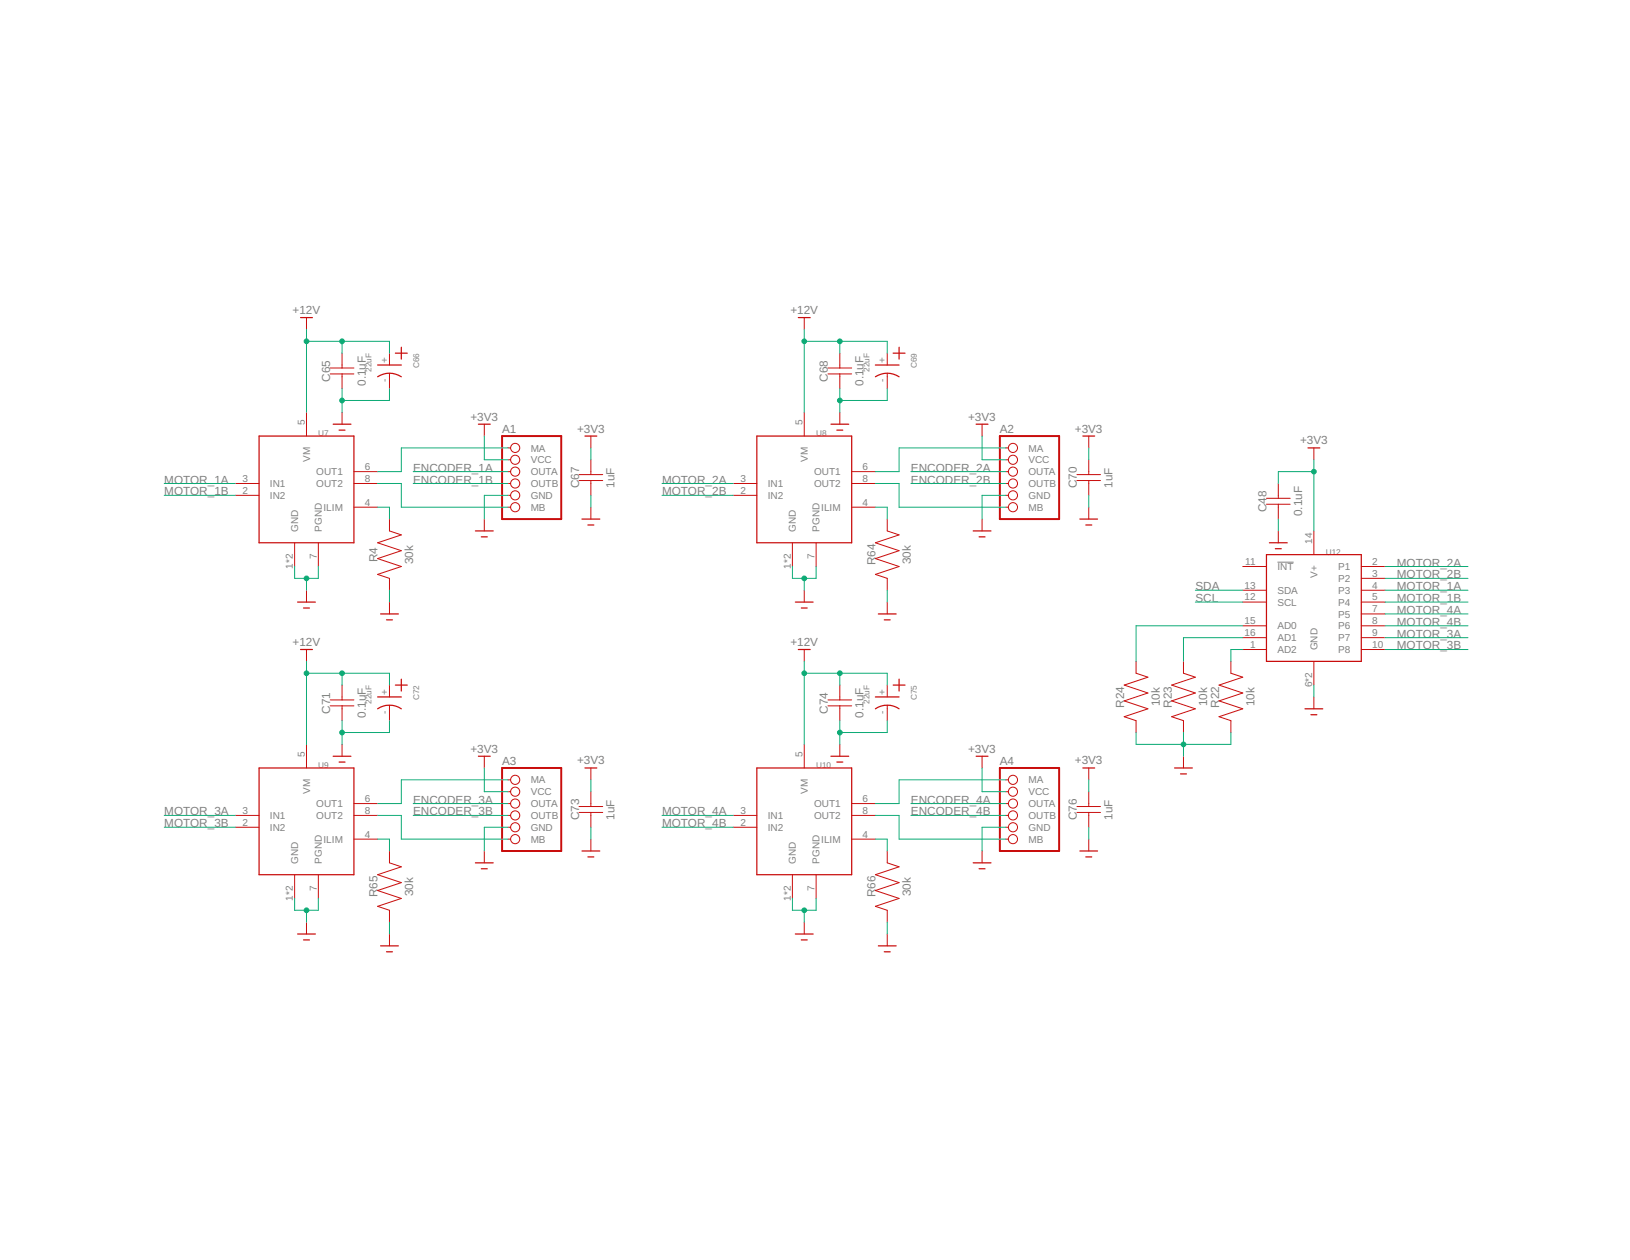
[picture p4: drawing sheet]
<svg xmlns="http://www.w3.org/2000/svg" width="279mm" height="216mm" viewBox="0 0 279 216" stroke-linecap="round" stroke-linejoin="round" font-family="sans-serif">
<path d="M219 96.3h2.7" fill="none" stroke="#808080" stroke-width=".17"/>
<g fill="none" stroke="#c90d0c" stroke-width=".17">
<path d="M52.5 54.4v2.1M137.9 54.4v2.1M52.5 70.7v4M56.6 64.1h4.1M56.6 63.1h4.1M58.6 60.5v2.6M58.6 64.1v2.5M58.6 70.7v2M66.8 60.5v2M66.8 64v2.6M83 72.7v2M87.1 76.8h.4"/>
<path d="M87.1 78.8h.4M101.3 74.7v2.1M101.3 78.8v2.5M137.9 70.7v4M141.9 64.1h4.1M141.9 63.1h4.1M144 60.5v2.6M144 64.1v2.5M144 70.7v2M152.1 60.5v2M152.1 64v2.6M168.3 72.7v2"/>
<path d="M172.4 76.8h.4M172.4 78.8h.4M186.6 74.7v2.1M186.6 78.8v2.5M225.2 76.8v2M40.3 82.8h4.1M40.3 84.9h4.1M50.5 93v4.1M54.6 93v4.1M60.7 82.8h4M60.7 80.8h4M60.7 86.9h4"/>
<path d="M66.8 88.9v2.1l2 .7-4.1 1.3 4.1 1.4-4.1 1.3 4.1 1.4-4.1 1.3 2.1 .7v2M83 88.9v2.1M87.1 82.8h.4M87.1 84.9h.4M87.1 80.8h.4M87.1 86.9h.4M99.3 82.3h4M99.3 81.3h4M101.3 82.3v2.6M101.3 86.9v2M125.7 82.8h4M125.7 84.9h4"/>
<path d="M135.8 93v4.1M139.9 93v4.1M146 82.8h4.1M146 80.8h4.1M146 86.9h4.1M152.1 88.9v2.1l2 .7-4 1.3 4 1.4-4 1.3 4 1.4-4 1.3 2 .7v2M168.3 88.9v2.1M172.4 82.8h.4M172.4 84.9h.4M172.4 80.8h.4M172.4 86.9h.4M184.6 82.3h4"/>
<path d="M184.6 81.3h4M186.6 82.3v2.6M186.6 86.9v2M213 97.1h4.1M217.1 86.4h4M217.1 85.4h4M219.1 82.8v2.6M219.1 86.4v2.5M219.1 91v2M225.2 91v4M233.3 97.1h4.1M233.3 99.1h4.1"/>
<path d="M52.5 101.1v2.1M52.5 111.3v2M56.6 119.9h4.1M58.6 117.4v2.5M66.8 103.2v2M66.8 117.4v2M137.9 101.1v2.1M137.9 111.3v2M141.9 119.9h4.1M144 117.4v2.5M152.1 103.2v2M152.1 117.4v2"/>
<path d="M194.7 113.3v2.1l2.1 .6-4.1 1.4 4.1 1.3-4.1 1.4 4.1 1.4-4.1 1.3 2 .7v2M202.9 113.3v2.1l2 .6-4.1 1.4 4.1 1.3-4.1 1.4 4.1 1.4-4.1 1.3 2.1 .7v2M211 113.3v2.1l2 .6-4 1.4 4 1.3-4 1.4 4 1.4-4 1.3 2 .7v2M213 101.1h4.1M213 103.2h4.1M213 107.2h4.1M213 109.3h4.1M213 111.3h4.1M225.2 113.3v4.1M225.2 119.4v2.1M233.3 101.1h4.1M233.3 103.2h4.1"/>
<path d="M233.3 105.2h4.1M233.3 107.2h4.1M233.3 109.3h4.1M233.3 111.3h4.1M40.3 139.7h4.1M52.5 127.6v4M56.6 120.9h4.1M58.6 120.9v2.6M58.6 127.6v2M60.7 139.7h4M60.7 137.7h4M66.8 120.8v2.7"/>
<path d="M83 129.6v2M87.1 139.7h.4M87.1 137.7h.4M87.1 133.6h.4M87.1 135.7h.4M99.3 139.2h4M99.3 138.2h4M101.3 131.6v2M101.3 135.7v2.5M101.3 139.2v2.6M125.7 139.7h4M137.9 127.6v4"/>
<path d="M141.9 120.9h4.1M144 120.9v2.6M144 127.6v2M146 139.7h4.1M146 137.7h4.1M152.1 120.8v2.7M168.3 129.6v2M172.4 139.7h.4M172.4 137.7h.4M172.4 133.6h.4M172.4 135.7h.4M184.6 139.2h4"/>
<path d="M184.6 138.2h4M186.6 131.6v2M186.6 135.7v2.5M186.6 139.2v2.6M202.9 129.6v2M40.3 141.8h4.1M50.5 149.9v4M52.5 158v2M54.6 149.9v4M60.7 143.8h4M66.8 145.8v2l2 .7-4.1 1.4 4.1 1.3-4.1 1.4 4.1 1.3-4.1 1.4 2.1 .7v2M83 145.8v2"/>
<path d="M87.1 141.8h.4M87.1 143.8h.4M101.3 143.8v2M125.7 141.8h4M135.8 149.9v4M137.9 158v2M139.9 149.9v4M146 143.8h4.1M152.1 145.8v2l2 .7-4 1.4 4 1.3-4 1.4 4 1.3-4 1.4 2 .7v2M168.3 145.8v2M172.4 141.8h.4M172.4 143.8h.4"/>
<path d="M186.6 143.8v2M66.8 160v2.1M152.1 160v2.1"/>
<circle cx="88.3" cy="76.8" r=".78"/>
<circle cx="88.3" cy="78.8" r=".78"/>
<circle cx="173.6" cy="76.8" r=".78"/>
<circle cx="173.6" cy="78.8" r=".78"/>
<circle cx="88.3" cy="86.9" r=".78"/>
<circle cx="88.3" cy="82.8" r=".78"/>
<circle cx="88.3" cy="80.8" r=".78"/>
<circle cx="88.3" cy="84.9" r=".78"/>
<circle cx="173.6" cy="80.8" r=".78"/>
<circle cx="173.6" cy="84.9" r=".78"/>
<circle cx="173.6" cy="86.9" r=".78"/>
<circle cx="173.6" cy="82.8" r=".78"/>
<circle cx="88.3" cy="137.7" r=".78"/>
<circle cx="88.3" cy="139.7" r=".78"/>
<circle cx="88.3" cy="133.6" r=".78"/>
<circle cx="88.3" cy="135.7" r=".78"/>
<circle cx="173.6" cy="133.6" r=".78"/>
<circle cx="173.6" cy="139.7" r=".78"/>
<circle cx="173.6" cy="135.7" r=".78"/>
<circle cx="173.6" cy="137.7" r=".78"/>
<circle cx="88.3" cy="141.8" r=".78"/>
<circle cx="88.3" cy="143.8" r=".78"/>
<circle cx="173.6" cy="143.8" r=".78"/>
<circle cx="173.6" cy="141.8" r=".78"/>
</g>
<g fill="none" stroke="#c90d0c" stroke-width=".21">
<path d="M51.5 54.4h2.1M68.8 59.5v2M136.8 54.4h2.1M154.1 59.5v2M44.4 74.7h16.3v18.3h-16.3zM57.1 72.7h3.1M58.1 73.7h1M64.7 64.6a3.7 3.7 0 0 1 4.1 0M64.7 62.5h4.1M67.8 60.5h2M82 72.7h2M100.3 74.7h2"/>
<path d="M129.7 74.7h16.3v18.3h-16.3zM142.4 72.7h3.1M143.4 73.7h1.1M150.1 64.6a3.7 3.7 0 0 1 4 0M150.1 62.5h4M153.1 60.5h2M167.3 72.7h2.1M185.6 74.7h2M224.2 76.8h2M81.5 91h3M82.5 92h1M99.8 88.9h3"/>
<path d="M100.8 90h1M166.8 91h3.1M167.8 92h1M185.1 88.9h3M186.1 90h1M217.1 95h16.2v18.3h-16.2zM217.6 93h3M218.6 94h1M51 103.2h3.1M51.5 111.3h2.1M52 104.2h1M64.7 119.4h4.1"/>
<path d="M65.2 105.2h3.1M66.3 106.2h1M67.8 117.4h2M68.8 116.4v2M136.3 103.2h3.1M136.8 111.3h2.1M137.4 104.2h1M150.1 119.4h4M150.6 105.2h3M151.6 106.2h1M153.1 117.4h2M154.1 116.4v2"/>
<path d="M44.4 131.6h16.3v18.3h-16.3zM57.1 129.6h3.1M58.1 130.6h1M64.7 121.5a3.7 3.7 0 0 1 4.1 0M82 129.6h2M100.3 131.6h2M129.7 131.6h16.3v18.3h-16.3zM142.4 129.6h3.1M143.4 130.6h1.1M150.1 121.5a3.7 3.7 0 0 1 4 0M167.3 129.6h2.1M185.6 131.6h2"/>
<path d="M201.3 131.6h3.1M202.4 132.6h1M223.7 121.5h3M224.7 122.5h1M81.5 147.8h3M82.5 148.9h1M99.8 145.8h3M100.8 146.8h1M166.8 147.8h3.1M167.8 148.9h1M185.1 145.8h3M186.1 146.8h1"/>
<path d="M51 160h3.1M52 161.1h1M65.2 162.1h3.1M66.3 163.1h1M136.3 160h3.1M137.4 161.1h1M150.6 162.1h3M151.6 163.1h1"/>
</g>
<path d="M86.1 74.7h10.1v14.2h-10.1zM171.4 74.7h10.1v14.2h-10.1zM86.1 131.6h10.1v14.2h-10.1zM171.4 131.6h10.1v14.2h-10.1z" fill="none" stroke="#c90d0c" stroke-width=".34"/>
<g fill="none" stroke="#0dab76" stroke-width=".17">
<path d="M52.5 58.5h14.3v2M52.5 56.5v14.2M58.6 58.5v2M137.9 58.5h14.2v2M137.9 56.5v14.2M144 58.5v2M58.6 66.6v4.1M66.8 66.6v2h-8.2M83 74.7v4.1h4.1M87.1 76.8h-18.3v4h-4.1M101.3 76.8v2M144 66.6v4.1"/>
<path d="M152.1 66.6v2h-8.1M168.3 74.7v4.1h4.1M172.4 76.8h-18.3v4h-4M186.6 76.8v2M225.2 78.8v12.2M28.2 84.9h12.1M28.2 82.8h12.1M50.5 97.1v2h4.1v-2M52.5 99.1v2M64.7 86.9h2.1v2M64.7 82.8h4.1v4.1h18.3M70.8 82.8h16.3"/>
<path d="M70.8 80.8h16.3M87.1 84.9h-4.1v4M101.3 84.9v2M113.5 84.9h12.2M113.5 82.8h12.2M135.8 97.1v2h4.1v-2M137.9 99.1v2M150.1 86.9h2v2M150.1 82.8h4v4.1h18.3M156.1 82.8h16.3M156.1 80.8h16.3M172.4 84.9h-4.1v4"/>
<path d="M186.6 84.9v2M219.1 88.9v2.1M225.2 80.8h-6.1v2M237.4 99.1h14.2M237.4 97.1h14.2M52.5 115.4h14.3v2M52.5 113.3v14.3M58.6 115.4v2M66.8 101.1v2.1M137.9 115.4h14.2v2M137.9 113.3v14.3M144 115.4v2"/>
<path d="M152.1 101.1v2.1M204.9 101.1h8.1M204.9 103.2h8.1M213 109.3h-10.1v4M213 111.3h-2v2M213 107.2h-18.3v6.1M225.2 117.4v2M237.4 101.1h14.2M237.4 103.2h14.2M237.4 109.3h14.2M237.4 111.3h14.2M237.4 105.2h14.2"/>
<path d="M237.4 107.2h14.2M28.2 139.7h12.1M58.6 123.5v4.1M64.7 139.7h4.1v4.1h18.3M66.8 123.5v2h-8.2M70.8 137.7h16.3M70.8 139.7h16.3M83 131.6v4.1h4.1M87.1 133.6h-18.3v4.1h-4.1M101.3 133.6v2.1M113.5 139.7h12.2M144 123.5v4.1"/>
<path d="M150.1 139.7h4v4.1h18.3M152.1 123.5v2h-8.1M156.1 137.7h16.3M156.1 139.7h16.3M168.3 131.6v4.1h4.1M172.4 133.6h-18.3v4.1h-4M186.6 133.6v2.1M194.7 125.5v2.1h16.3v-2.1M202.9 125.5v4.1M28.2 141.8h12.1M50.5 153.9v2.1h4.1v-2.1M52.5 156v2"/>
<path d="M64.7 143.8h2.1v2M66.8 158v2M87.1 141.8h-4.1v4M101.3 141.8v2M113.5 141.8h12.2M135.8 153.9v2.1h4.1v-2.1M137.9 156v2M150.1 143.8h2v2M152.1 158v2M172.4 141.8h-4.1v4M186.6 141.8v2"/>
</g>
<g fill="#0dab76" stroke="#0dab76" stroke-width=".17">
<circle cx="58.6" cy="68.6" r=".4"/>
<circle cx="52.5" cy="99.1" r=".4"/>
<circle cx="144" cy="68.6" r=".4"/>
<circle cx="137.9" cy="99.1" r=".4"/>
<circle cx="58.6" cy="125.5" r=".4"/>
<circle cx="52.5" cy="156" r=".4"/>
<circle cx="144" cy="125.5" r=".4"/>
<circle cx="137.9" cy="156" r=".4"/>
<circle cx="202.9" cy="127.6" r=".4"/>
<circle cx="58.6" cy="58.5" r=".4"/>
<circle cx="52.5" cy="58.5" r=".4"/>
<circle cx="144" cy="58.5" r=".4"/>
<circle cx="137.9" cy="58.5" r=".4"/>
<circle cx="58.6" cy="115.4" r=".4"/>
<circle cx="52.5" cy="115.4" r=".4"/>
<circle cx="144" cy="115.4" r=".4"/>
<circle cx="137.9" cy="115.4" r=".4"/>
<circle cx="225.2" cy="80.8" r=".4"/>
</g>
<g font-size="2" fill="#808080">
<text x="50.2" y="53.8">+12V</text>
<text x="135.5" y="53.8">+12V</text>
<text x="56.6" y="65.4" transform="rotate(-90 56.6 65.4)">C65</text>
<text x="141.9" y="65.4" transform="rotate(-90 141.9 65.4)">C68</text>
<text x="62.7" y="66.1" transform="rotate(-90 62.7 66.1)">0.1uF</text>
<text x="148" y="66.1" transform="rotate(-90 148 66.1)">0.1uF</text>
<text x="80.6" y="72.1">+3V3</text>
<text x="86.1" y="74.2">A1</text>
<text x="98.9" y="74.1">+3V3</text>
<text x="166" y="72.1">+3V3</text>
<text x="171.4" y="74.2">A2</text>
<text x="184.2" y="74.1">+3V3</text>
<text x="222.8" y="76.1">+3V3</text>
<text x="28.2" y="82.9">MOTOR_1A</text>
<text x="70.8" y="80.8">ENCODER_1A</text>
<text x="70.8" y="82.9">ENCODER_1B</text>
<text x="99.3" y="83.7" transform="rotate(-90 99.3 83.7)">C</text>
<text x="99.3" y="82.2" transform="rotate(-90 99.3 82.2)">6</text>
<text x="99.3" y="81.1" transform="rotate(-90 99.3 81.1)">7</text>
<text x="105.4" y="83.6" transform="rotate(-90 105.4 83.6)">1uF</text>
<text x="113.5" y="82.9">MOTOR_2A</text>
<text x="156.1" y="80.8">ENCODER_2A</text>
<text x="156.1" y="82.9">ENCODER_2B</text>
<text x="184.6" y="83.7" transform="rotate(-90 184.6 83.7)">C70</text>
<text x="190.7" y="83.6" transform="rotate(-90 190.7 83.6)">1uF</text>
<text x="28.2" y="84.9">MOTOR_1B</text>
<text x="113.5" y="84.9">MOTOR_2B</text>
<text x="217.1" y="87.7" transform="rotate(-90 217.1 87.7)">C</text>
<text x="217.1" y="86.3" transform="rotate(-90 217.1 86.3)">4</text>
<text x="217.1" y="85.2" transform="rotate(-90 217.1 85.2)">8</text>
<text x="223.2" y="88.5" transform="rotate(-90 223.2 88.5)">0.1uF</text>
<text x="64.7" y="96.3" transform="rotate(-90 64.7 96.3)">R4</text>
<text x="70.8" y="96.7" transform="rotate(-90 70.8 96.7)">30k</text>
<text x="150" y="96.9" transform="rotate(-90 150 96.9)">R64</text>
<text x="156.1" y="96.7" transform="rotate(-90 156.1 96.7)">30k</text>
<text x="204.9" y="101.1">SDA</text>
<text x="239.4" y="101.1">MOTOR_1A</text>
<text x="239.4" y="97.1">MOTOR_2A</text>
<text x="239.4" y="99.1">MOTOR_2B</text>
<text x="204.9" y="103.2">SCL</text>
<text x="239.4" y="103.2">MOTOR_1B</text>
<text x="239.4" y="105.2">MOTOR_4A</text>
<text x="239.4" y="107.2">MOTOR_4B</text>
<text x="50.2" y="110.7">+12V</text>
<text x="135.5" y="110.7">+12V</text>
<text x="239.4" y="109.3">MOTOR_3A</text>
<text x="239.4" y="111.3">MOTOR_3B</text>
<text x="56.6" y="122.3" transform="rotate(-90 56.6 122.3)">C71</text>
<text x="62.7" y="123" transform="rotate(-90 62.7 123)">0.1uF</text>
<text x="141.9" y="122.3" transform="rotate(-90 141.9 122.3)">C74</text>
<text x="148" y="123" transform="rotate(-90 148 123)">0.1uF</text>
<text x="192.7" y="121.3" transform="rotate(-90 192.7 121.3)">R24</text>
<text x="198.8" y="121" transform="rotate(-90 198.8 121)">10k</text>
<text x="200.8" y="121.3" transform="rotate(-90 200.8 121.3)">R23</text>
<text x="206.9" y="121" transform="rotate(-90 206.9 121)">10k</text>
<text x="209" y="121.3" transform="rotate(-90 209 121.3)">R22</text>
<text x="215.1" y="121" transform="rotate(-90 215.1 121)">10k</text>
<text x="80.6" y="129">+3V3</text>
<text x="86.1" y="131.1">A3</text>
<text x="98.9" y="131">+3V3</text>
<text x="166" y="129">+3V3</text>
<text x="171.4" y="131.1">A4</text>
<text x="184.2" y="131">+3V3</text>
<text x="70.8" y="137.7">ENCODER_3A</text>
<text x="99.3" y="138" transform="rotate(-90 99.3 138)">3</text>
<text x="156.1" y="137.7">ENCODER_4A</text>
<text x="28.2" y="139.7">MOTOR_3A</text>
<text x="28.2" y="141.8">MOTOR_3B</text>
<text x="70.8" y="139.7">ENCODER_3B</text>
<text x="99.3" y="140.6" transform="rotate(-90 99.3 140.6)">C</text>
<text x="99.3" y="139.1" transform="rotate(-90 99.3 139.1)">7</text>
<text x="105.4" y="140.4" transform="rotate(-90 105.4 140.4)">1uF</text>
<text x="113.5" y="139.7">MOTOR_4A</text>
<text x="113.5" y="141.8">MOTOR_4B</text>
<text x="156.1" y="139.7">ENCODER_4B</text>
<text x="184.6" y="140.6" transform="rotate(-90 184.6 140.6)">C76</text>
<text x="190.7" y="140.4" transform="rotate(-90 190.7 140.4)">1uF</text>
<text x="64.7" y="153.8" transform="rotate(-90 64.7 153.8)">R65</text>
<text x="70.8" y="153.5" transform="rotate(-90 70.8 153.5)">30k</text>
<text x="150" y="153.8" transform="rotate(-90 150 153.8)">R66</text>
<text x="156.1" y="153.5" transform="rotate(-90 156.1 153.5)">30k</text>
</g>
<g font-size="1.7" fill="#808080">
<text x="66.5" y="65.4" transform="rotate(-90 66.5 65.4)">-</text>
<text x="66.5" y="62.3" transform="rotate(-90 66.5 62.3)">+</text>
<text x="151.8" y="65.4" transform="rotate(-90 151.8 65.4)">-</text>
<text x="151.8" y="62.3" transform="rotate(-90 151.8 62.3)">+</text>
<text x="52.2" y="72.9" transform="rotate(-90 52.2 72.9)">5</text>
<text x="91" y="77.4">MA</text>
<text x="137.6" y="72.9" transform="rotate(-90 137.6 72.9)">5</text>
<text x="176.3" y="77.4">MA</text>
<text x="41.6" y="82.6">3</text>
<text x="46.3" y="83.5">IN1</text>
<text x="53.2" y="79.2" transform="rotate(-90 53.2 79.2)">VM</text>
<text x="54.2" y="81.4">OUT1</text>
<text x="54.2" y="83.5">OUT2</text>
<text x="62.5" y="80.5">6</text>
<text x="62.5" y="82.6">8</text>
<text x="91" y="79.4">VCC</text>
<text x="91" y="81.4">OUTA</text>
<text x="91" y="83.5">OUTB</text>
<text x="126.9" y="82.6">3</text>
<text x="131.6" y="83.5">IN1</text>
<text x="138.5" y="79.2" transform="rotate(-90 138.5 79.2)">VM</text>
<text x="139.5" y="81.4">OUT1</text>
<text x="139.5" y="83.5">OUT2</text>
<text x="147.9" y="80.5">6</text>
<text x="147.9" y="82.6">8</text>
<text x="176.3" y="79.4">VCC</text>
<text x="176.3" y="81.4">OUTA</text>
<text x="176.3" y="83.5">OUTB</text>
<text x="41.6" y="84.6">2</text>
<text x="46.3" y="85.5">IN2</text>
<text x="55.4" y="87.5">ILIM</text>
<text x="62.5" y="86.6">4</text>
<text x="91" y="85.5">GND</text>
<text x="91" y="87.5">MB</text>
<text x="126.9" y="84.6">2</text>
<text x="131.6" y="85.5">IN2</text>
<text x="140.8" y="87.5">ILIM</text>
<text x="147.9" y="86.6">4</text>
<text x="176.3" y="85.5">GND</text>
<text x="176.3" y="87.5">MB</text>
<text x="51.1" y="91.1" transform="rotate(-90 51.1 91.1)">GND</text>
<text x="54.3" y="95.8" transform="rotate(-90 54.3 95.8)">7</text>
<text x="55.2" y="91.1" transform="rotate(-90 55.2 91.1)">PGND</text>
<text x="136.4" y="91.1" transform="rotate(-90 136.4 91.1)">GND</text>
<text x="139.6" y="95.8" transform="rotate(-90 139.6 95.8)">7</text>
<text x="140.5" y="91.1" transform="rotate(-90 140.5 91.1)">PGND</text>
<text x="224.9" y="93.2" transform="rotate(-90 224.9 93.2)">14</text>
<text x="50.2" y="97.5" transform="rotate(-90 50.2 97.5)">1*2</text>
<text x="135.5" y="97.5" transform="rotate(-90 135.5 97.5)">1*2</text>
<text x="213.3" y="100.8">13</text>
<text x="213.4" y="96.8">11</text>
<text x="219" y="101.7">SDA</text>
<text x="219" y="97.7">INT</text>
<text x="225.8" y="99" transform="rotate(-90 225.8 99)">V+</text>
<text x="229.4" y="97.7">P1</text>
<text x="229.4" y="99.7">P2</text>
<text x="229.4" y="101.8">P3</text>
<text x="235.2" y="96.8">2</text>
<text x="235.2" y="98.8">3</text>
<text x="235.2" y="100.8">4</text>
<text x="213.3" y="106.9">15</text>
<text x="213.3" y="102.9">12</text>
<text x="219" y="107.8">AD0</text>
<text x="219" y="103.8">SCL</text>
<text x="229.4" y="103.8">P4</text>
<text x="229.4" y="105.8">P5</text>
<text x="229.4" y="107.8">P6</text>
<text x="235.2" y="102.9">5</text>
<text x="235.2" y="104.9">7</text>
<text x="235.2" y="106.9">8</text>
<text x="213.3" y="109">16</text>
<text x="214.3" y="111">1</text>
<text x="219" y="109.9">AD1</text>
<text x="219" y="111.9">AD2</text>
<text x="225.8" y="111.5" transform="rotate(-90 225.8 111.5)">GND</text>
<text x="229.4" y="109.9">P7</text>
<text x="229.4" y="111.9">P8</text>
<text x="235.2" y="109">9</text>
<text x="235.2" y="111">10</text>
<text x="66.5" y="119.1" transform="rotate(-90 66.5 119.1)">+</text>
<text x="151.8" y="119.1" transform="rotate(-90 151.8 119.1)">+</text>
<text x="224.9" y="117.8" transform="rotate(-90 224.9 117.8)">6*2</text>
<text x="66.5" y="122.3" transform="rotate(-90 66.5 122.3)">-</text>
<text x="151.8" y="122.3" transform="rotate(-90 151.8 122.3)">-</text>
<text x="52.2" y="129.7" transform="rotate(-90 52.2 129.7)">5</text>
<text x="137.6" y="129.7" transform="rotate(-90 137.6 129.7)">5</text>
<text x="53.2" y="136" transform="rotate(-90 53.2 136)">VM</text>
<text x="62.5" y="137.4">6</text>
<text x="91" y="134.2">MA</text>
<text x="91" y="136.3">VCC</text>
<text x="138.5" y="136" transform="rotate(-90 138.5 136)">VM</text>
<text x="147.9" y="137.4">6</text>
<text x="176.3" y="134.2">MA</text>
<text x="176.3" y="136.3">VCC</text>
<text x="41.6" y="139.4">3</text>
<text x="41.6" y="141.5">2</text>
<text x="46.3" y="140.3">IN1</text>
<text x="46.3" y="142.4">IN2</text>
<text x="54.2" y="138.3">OUT1</text>
<text x="54.2" y="140.3">OUT2</text>
<text x="62.5" y="139.4">8</text>
<text x="62.5" y="143.5">4</text>
<text x="91" y="138.3">OUTA</text>
<text x="91" y="140.3">OUTB</text>
<text x="91" y="142.4">GND</text>
<text x="126.9" y="139.4">3</text>
<text x="126.9" y="141.5">2</text>
<text x="131.6" y="140.3">IN1</text>
<text x="131.6" y="142.4">IN2</text>
<text x="139.5" y="138.3">OUT1</text>
<text x="139.5" y="140.3">OUT2</text>
<text x="147.9" y="139.4">8</text>
<text x="147.9" y="143.5">4</text>
<text x="176.3" y="138.3">OUTA</text>
<text x="176.3" y="140.3">OUTB</text>
<text x="176.3" y="142.4">GND</text>
<text x="51.1" y="148" transform="rotate(-90 51.1 148)">GND</text>
<text x="55.2" y="148" transform="rotate(-90 55.2 148)">PGND</text>
<text x="55.4" y="144.4">ILIM</text>
<text x="91" y="144.4">MB</text>
<text x="136.4" y="148" transform="rotate(-90 136.4 148)">GND</text>
<text x="140.5" y="148" transform="rotate(-90 140.5 148)">PGND</text>
<text x="140.8" y="144.4">ILIM</text>
<text x="176.3" y="144.4">MB</text>
<text x="50.2" y="154.3" transform="rotate(-90 50.2 154.3)">1*2</text>
<text x="54.3" y="152.7" transform="rotate(-90 54.3 152.7)">7</text>
<text x="135.5" y="154.3" transform="rotate(-90 135.5 154.3)">1*2</text>
<text x="139.6" y="152.7" transform="rotate(-90 139.6 152.7)">7</text>
</g>
<g font-size="1.4" fill="#808080">
<text x="63.7" y="63.7" transform="rotate(-90 63.7 63.7)">22uF</text>
<text x="71.8" y="63.1" transform="rotate(-90 71.8 63.1)">C66</text>
<text x="149" y="63.7" transform="rotate(-90 149 63.7)">22uF</text>
<text x="157.2" y="63.1" transform="rotate(-90 157.2 63.1)">C69</text>
<text x="54.6" y="74.7">U7</text>
<text x="139.9" y="74.7">U8</text>
<text x="227.2" y="95">U12</text>
<text x="71.8" y="120" transform="rotate(-90 71.8 120)">C72</text>
<text x="157.2" y="120" transform="rotate(-90 157.2 120)">C75</text>
<text x="63.7" y="120.6" transform="rotate(-90 63.7 120.6)">22uF</text>
<text x="149" y="120.6" transform="rotate(-90 149 120.6)">22uF</text>
<text x="54.6" y="131.6">U9</text>
<text x="139.9" y="131.6">U10</text>
</g>
</svg>
